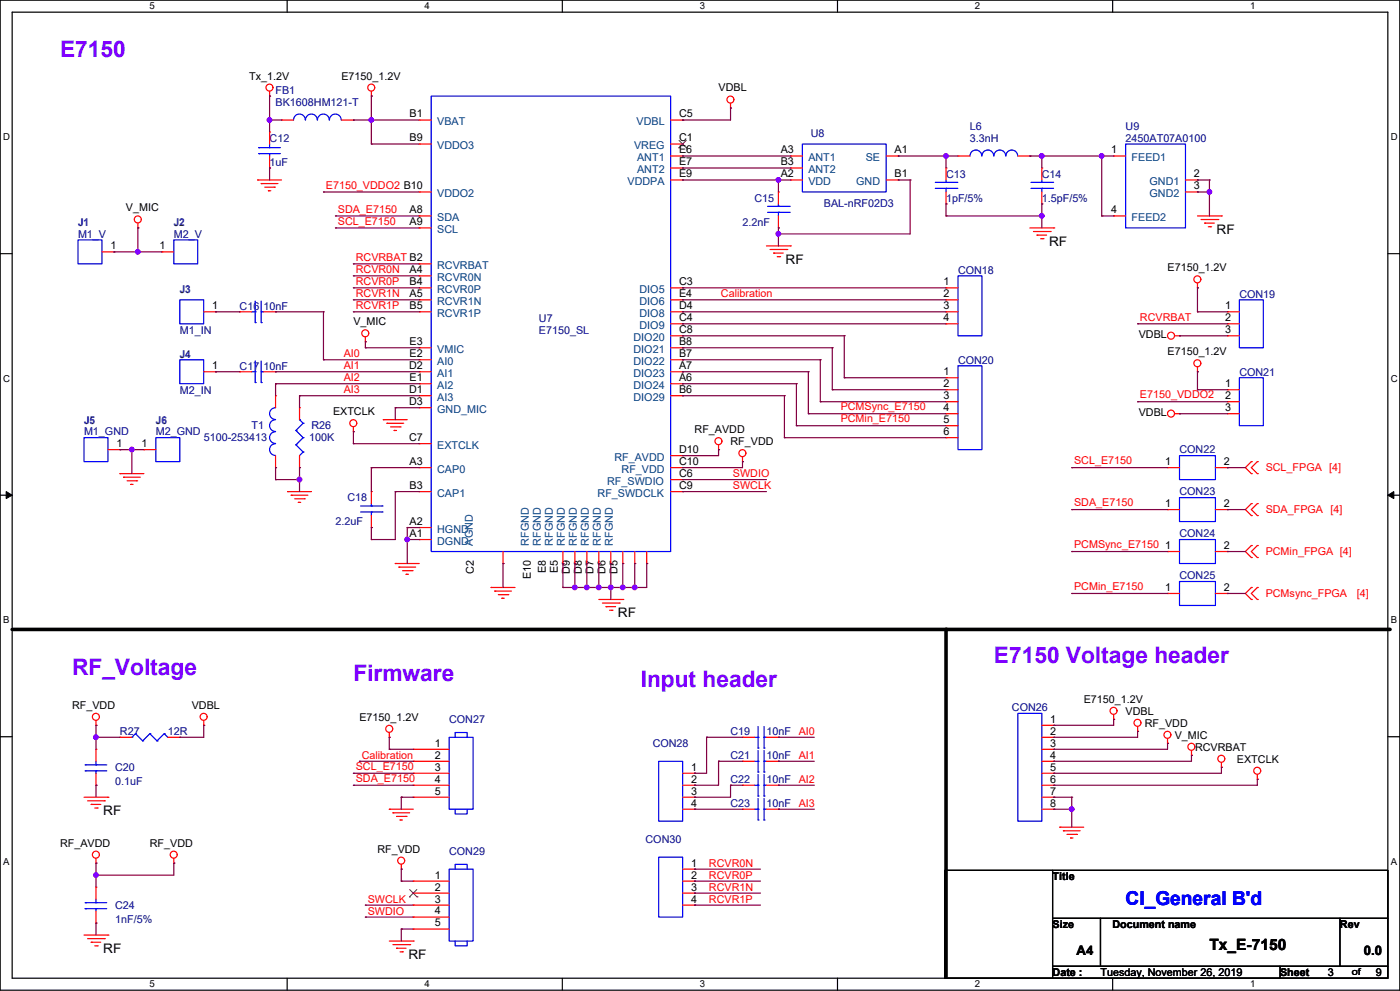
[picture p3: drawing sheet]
<svg xmlns="http://www.w3.org/2000/svg" width="297mm" height="210mm" viewBox="0 0 297 210" stroke-linecap="round" stroke-linejoin="round" font-family="sans-serif">
<g fill="none" stroke="#000" stroke-width=".25">
<path d="M0 0h296.6v209.7h-296.6zM2.6 2.6h291.5v204.6h-291.5zM60.9 0v2.6M119.2 0v2.6M177.5 0v2.6M235.8 0v2.6M0 53.7h2.6M294.1 53.7h2.5M0 104.9h2.6M294.1 104.9h2.5M0 156h2.6M294.1 156h2.5"/>
<path d="M200.2 184.3h93.9v22.9h-93.9zM223.1 184.3v22.9M223.1 194.5h71M233.2 194.5v10.2M284 194.5v10.2M60.9 207.2v2.5M119.2 207.2v2.5M177.5 207.2v2.5M223.1 204.7h71M235.8 207.2v2.5M271.3 204.7v2.5"/>
</g>
<path d="M1.3 104.1l1.3 .8-1.3 .7zM294.1 104.9l1.3-.8v1.5z" fill="#000" stroke="#000" stroke-width=".21"/>
<path d="M2.6 133.3h291.8M200.5 133.3v73.6" fill="none" stroke="#000" stroke-width=".76"/>
<g fill="#000">
<circle cx="200.5" cy="133.3" r=".38"/>
<circle cx="294.4" cy="133.3" r=".38"/>
</g>
<g fill="none" stroke="#f00" stroke-width=".25">
<path d="M57.1 19.3v1.1M78.7 19.3v1.1M54.6 38.1h.1M54.6 38.1h5.1M55.4 38.9h.1M55.4 38.9h3.5M56.1 39.6h2M57.1 20.4h.1M57.1 35.6h.1M57.1 28h.1M57.1 28v2.5M57.1 33v2.6"/>
<path d="M58.1 39.6h.1M59.7 25.4h.1M59.7 25.4h2.5M72.4 25.4h2.5M74.9 25.4h.1M78.7 20.4h.1M88.8 25.4h.1M88.8 30.5h.1M88.8 25.4h2.6M88.8 30.5h2.6M142.1 38.1h2.6M142.1 25.4h2.6"/>
<path d="M142.1 30.5h2.6M142.1 33h2.6M142.1 35.6h2.6M144.7 30.5h.1M144.7 25.4h.1M144.7 33h.1M144.7 35.6h.1M144.7 38.1h.1M154.8 22.9h.1M154.8 21.9v1M167.5 35.6h.1M167.5 33h.1"/>
<path d="M167.5 38.1h.1M167.5 38.1h2.5M167.5 33h2.5M167.5 35.6h2.5M187.8 38.1h2.5M187.8 33h2.5M190.3 33h.1M190.3 38.1h.1M200.5 35.6h.1M200.5 35.6v2.5M203 33h.1M203 33h2.6"/>
<path d="M215.7 33h2.5M218.2 33h.1M220.8 35.6h.1M220.8 35.6v2.5M236 33h.1M236 33h2.5M251.2 38.1h2.6M253.8 38.1h.1M21.6 53.4h2.5M24.1 53.4h.1M29.2 48.3h.1M29.2 47.3v1"/>
<path d="M34.3 53.4h.1M34.3 53.4h2.5M56.9 40.4h.1M56.9 40.4h.5M88.8 58.4h.1M88.8 45.7h.1M88.8 48.3h.1M88.8 55.9h.1M88.8 40.7h.1M88.8 45.7h2.6M88.8 48.3h2.6M88.8 58.4h2.6"/>
<path d="M88.8 55.9h2.6M88.8 40.7h2.6M162.4 52.1h5.1M163.2 52.8h3.5M163.9 53.6h.1M163.9 53.6h2.1M164.7 54.4h.5M165 40.7h.1M165 48.3h.1M165 40.7v2.5M165 45.7v2.6M165.2 54.4h.1"/>
<path d="M166.7 52.8h.1M167.5 52.1h.1M200.5 43.2h.1M200.5 40.7v2.5M218.2 48.3h5.1M219 49h3.6M219.8 49.8h.1M219.8 49.8h2M220.5 50.6h.5M220.8 43.2h.1M220.8 40.7v2.5M221 50.6h.1"/>
<path d="M222.6 49h.1M223.3 48.3h.1M236 45.7h.1M236 45.7h2.5M251.2 40.7h2.6M253.8 40.7h.1M253.8 45.7h5M253.8 60v1M254.5 46.5h3.6M255.3 47.3h.1M255.3 47.3h2M256 48h.6"/>
<path d="M256.6 48h.1M258.1 46.5h.1M258.8 45.7h.1M43.2 66h2.5M43.2 78.7h2.5M45.7 78.7h.1M45.7 66h.1M50.8 66h.1M50.8 78.7h.1M50.8 66h2.5M50.8 78.7h2.5M55.9 66h2.5"/>
<path d="M55.9 78.7h2.5M58.4 66h.1M58.4 78.7h.1M77.4 72.4h.1M77.4 71.4v1M88.8 63.5h.1M88.8 61h.1M88.8 66h.1M88.8 78.7h.1M88.8 76.2h.1M88.8 73.7h.1M88.8 66h2.6"/>
<path d="M88.8 61h2.6M88.8 63.5h2.6M88.8 78.7h2.6M88.8 76.2h2.6M88.8 73.7h2.6M142.1 71.1h2.6M142.1 66h2.6M142.1 68.6h2.6M142.1 61h2.6M142.1 63.5h2.6M142.1 78.7h2.6M142.1 76.2h2.6"/>
<path d="M142.1 73.7h2.6M144.7 78.7h.1M144.7 76.2h.1M144.7 73.7h.1M144.7 61h.1M144.7 68.6h.1M144.7 71.1h.1M144.7 66h.1M144.7 63.5h.1M200.5 61h.1M200.5 63.5h.1M200.5 66h.1"/>
<path d="M200.5 68.6h.1M200.5 66h2.5M200.5 68.6h2.5M200.5 61h2.5M200.5 63.5h2.5M248.9 71.1h1.1M250 71.1h.1M253.8 61h.1M253.8 78.7h.1M253.8 77.7v1M260.1 66h.1M260.1 68.6h.1"/>
<path d="M260.1 71.1h.1M260.1 71.1h2.5M260.1 66h2.5M260.1 68.6h2.5M22.9 95.2h2.5M25.4 95.2h.1M30.5 95.2h.1M30.5 95.2h2.5M58.4 99h.1M58.4 83.8h.1M58.4 83.8v2.6M58.4 96.5v2.5"/>
<path d="M63.5 99h.1M63.5 86.4h.1M63.5 86.4v2.5M63.5 96.5v2.5M74.9 91.4h.1M74.9 90.4v1M81.2 88.9h.1M81.2 88.9h5.1M82 89.7h.1M82 89.7h3.5M82.8 90.4h2M83.5 91.2h.1"/>
<path d="M83.5 91.2h.5M84.8 90.4h.1M88.8 99h.1M88.8 94h.1M88.8 83.8h.1M88.8 86.4h.1M88.8 81.3h.1M88.8 99h2.6M88.8 81.3h2.6M88.8 83.8h2.6M88.8 94h2.6M88.8 86.4h2.6"/>
<path d="M142.1 99h2.6M142.1 81.3h2.6M142.1 83.8h2.6M142.1 96.5h2.6M144.7 81.3h.1M144.7 83.8h.1M144.7 99h.1M144.7 96.5h.1M152.3 95.2h.1M152.3 94.2v1M157.4 97.8h.1M157.4 96.8v1"/>
<path d="M200.5 80h.1M200.5 82.5h.1M200.5 85.1h.1M200.5 87.6h.1M200.5 90.2h.1M200.5 92.7h.1M200.5 87.6h2.5M200.5 80h2.5M200.5 82.5h2.5M200.5 85.1h2.5M200.5 90.2h2.5M200.5 92.7h2.5"/>
<path d="M247.4 99h.1M247.4 99h2.6M248.9 87.6h1.1M250 87.6h.1M257.6 99h2.5M260.1 99h.1M260.1 82.5h.1M260.1 85.1h.1M260.1 87.6h.1M260.1 87.6h2.5M260.1 82.5h2.5M260.1 85.1h2.5"/>
<path d="M265.2 97.8h.1M265.2 97.8l-1.3 1.2 1.3 1.3M266.5 97.8h.1M266.5 97.8l-1.3 1.2 1.3 1.3M25.4 100.3h.1M25.4 100.3h5.1M26.2 101.1h.1M26.2 101.1h3.5M26.9 101.8h2.1M27.7 102.6h.1M27.7 102.6h.5M29 101.8h.1"/>
<path d="M60.9 104.1h.1M60.9 104.1h5.1M61.7 104.9h.1M61.7 104.9h3.5M62.5 105.6h2M63.2 106.4h.1M63.2 106.4h.5M64.5 105.6h.1M78.7 104.1h.1M78.7 111.7h.1M78.7 104.1v2.6M78.7 109.2v2.5"/>
<path d="M83.8 119.4h.1M83.8 119.4h5M88.8 114.3h.1M88.8 111.7h.1M88.8 104.1h.1M88.8 104.1h2.6M88.8 114.3h2.6M88.8 111.7h2.6M106.6 119.4h.1M106.6 116.8v2.6M119.3 119.4h.1M119.3 116.8v2.6"/>
<path d="M121.8 119.4h.1M121.8 116.8v2.6M124.4 119.4h.1M124.4 116.8v2.6M126.9 119.4h.1M126.9 116.8v2.6M129.4 119.4h.1M129.4 116.8v2.6M132 119.4h.1M132 116.8v2.6M134.5 119.4h.1M134.5 116.8v2.6"/>
<path d="M137.1 119.4h.1M137.1 116.8v2.6M142.1 104.1h2.6M142.1 101.6h2.6M144.7 101.6h.1M144.7 104.1h.1M247.4 107.9h.1M247.4 116.8h.1M247.4 107.9h2.6M247.4 116.8h2.6M257.6 107.9h2.5M257.6 116.8h2.5"/>
<path d="M260.1 107.9h.1M260.1 116.8h.1M265.2 100.3h.1M265.2 115.6h.1M265.2 118.1h.1M265.2 106.7h.1M265.2 109.2h.1M265.2 115.6l-1.3 1.2 1.3 1.3M265.2 106.7l-1.3 1.2 1.3 1.3M266.5 100.3h.1M266.5 118.1h.1M266.5 115.6h.1"/>
<path d="M266.5 109.2h.1M266.5 106.7h.1M266.5 115.6l-1.3 1.2 1.3 1.3M266.5 106.7l-1.3 1.2 1.3 1.3M84.5 120.1h.1M84.5 120.1h3.6M85.3 120.9h2M86.1 121.6h.1M86.1 121.6h.5M87.3 120.9h.1M104.1 124.4h.1M104.1 124.4h5"/>
<path d="M104.8 125.2h.1M104.8 125.2h3.6M105.6 126h2M106.4 126.7h.1M106.4 126.7h.5M107.6 126h.1M126.9 127h5.1M127.7 127.7h3.5M128.4 128.5h.1M128.4 128.5h2.1M129.2 129.3h.5M129.7 129.3h.1"/>
<path d="M131.2 127.7h.1M132 127h.1M247.4 125.7h.1M247.4 125.7h2.6M257.6 125.7h2.5M260.1 125.7h.1M265.2 124.4h.1M265.2 127h.1M265.2 124.4l-1.3 1.3 1.3 1.3M266.5 127h.1M266.5 124.4h.1M266.5 124.4l-1.3 1.3 1.3 1.3"/>
<path d="M20.3 153.6h.1M20.3 158.7h.1M20.3 152.6v1M20.3 158.7v2.5M25.4 156.2h.1M25.4 156.2h2.6M35.6 156.2h2.5M38.1 156.2h.1M43.2 153.6h.1M43.2 152.6v1M82.5 156.2h.1M82.5 155.2v1"/>
<path d="M87.6 158.7h.1M87.6 158.7h7.6M157.4 156.2h.1M157.4 156.2h2.5M162.4 156.2h2.6M165 156.2h.1M220.8 156.2h2.5M220.8 158.7h2.5M220.8 153.6h2.5M223.3 153.6h.1M223.3 156.2h.1M223.3 158.7h.1"/>
<path d="M236 152.4h.1M236 151.3v1.1M241.1 154.9h.1M241.1 153.9v1M247.4 157.4h.1M247.4 156.4v1M252.5 160h.1M252.5 159v1M17.8 168.9h5.1M18.6 169.6h3.5M19.3 170.4h.1M19.3 170.4h2.1"/>
<path d="M20.1 171.1h.5M20.3 166.3h.1M20.3 163.8v2.5M20.6 171.1h.1M22.1 169.6h.1M22.9 168.9h.1M82.5 171.4h.1M82.5 171.4h5.1M83.3 172.2h.1M83.3 172.2h3.5M84 172.9h2.1M84.8 173.7h.1"/>
<path d="M84.8 173.7h.5M86.1 172.9h.1M87.6 161.2h.1M87.6 163.8h.1M87.6 166.3h.1M87.6 168.9h.1M87.6 168.9h7.6M87.6 166.3h7.6M87.6 161.2h7.6M87.6 163.8h7.6M144.7 171.4h2.5M144.7 168.9h2.5"/>
<path d="M144.7 166.3h2.5M144.7 163.8h2.5M147.2 163.8h.1M147.2 166.3h.1M147.2 168.9h.1M147.2 171.4h.1M157.4 171.4h.1M157.4 166.3h.1M157.4 161.2h.1M157.4 171.4h2.5M157.4 166.3h2.5M157.4 161.2h2.5"/>
<path d="M162.4 171.4h2.6M162.4 166.3h2.6M162.4 161.2h2.6M165 171.4h.1M165 166.3h.1M165 161.2h.1M220.8 171.4h2.5M220.8 168.9h2.5M220.8 166.3h2.5M220.8 161.2h2.5M220.8 163.8h2.5M223.3 161.2h.1"/>
<path d="M223.3 163.8h.1M223.3 166.3h.1M223.3 168.9h.1M223.3 171.4h.1M224.6 175.2h.1M224.6 175.2h5.1M225.3 176h.1M225.3 176h3.6M226.1 176.7h2M226.9 177.5h.1M226.9 177.5h.5M228.1 176.7h.1"/>
<path d="M258.8 162.5h.1M258.8 161.5v1M266.5 165.1h.1M266.5 164v1.1M17.8 198.1h5.1M18.6 198.8h3.5M19.3 199.6h.1M19.3 199.6h2.1M20.3 182.8h.1M20.3 195.5h.1M20.3 187.9h.1M20.3 181.8v1"/>
<path d="M20.3 187.9v2.5M20.3 193v2.5M22.1 198.8h.1M22.9 198.1h.1M36.8 182.8h.1M36.8 181.8v1M82.5 199.3h5.1M85 184.1h.1M85 183.1v1M87.6 199.3h.1M87.6 186.6h.1M87.6 189.2h.1"/>
<path d="M87.6 191.7h.1M87.6 194.2h.1M87.6 196.8h.1M87.6 186.6h7.6M87.6 189.2h7.6M87.6 191.7h7.6M87.6 194.2h7.6M87.6 196.8h7.6M144.7 184.1h2.5M144.7 186.6h2.5M144.7 189.2h2.5M144.7 191.7h2.5"/>
<path d="M147.2 184.1h.1M147.2 186.6h.1M147.2 189.2h.1M147.2 191.7h.1M20.1 200.3h.5M20.6 200.3h.1M83.3 200.1h3.5M84 200.8h.1M84 200.8h2.1M84.8 201.6h.5M85.3 201.6h.1M86.8 200.1h.1"/>
<circle cx="57.1" cy="18.6" r=".74"/>
<circle cx="78.7" cy="18.6" r=".74"/>
<circle cx="154.8" cy="21.1" r=".74"/>
<circle cx="29.2" cy="46.5" r=".74"/>
<circle cx="253.7" cy="59.2" r=".74"/>
<circle cx="77.4" cy="70.6" r=".74"/>
<circle cx="248.2" cy="71.1" r=".74"/>
<circle cx="253.7" cy="76.9" r=".74"/>
<circle cx="74.9" cy="89.6" r=".74"/>
<circle cx="152.3" cy="93.4" r=".74"/>
<circle cx="157.3" cy="96" r=".74"/>
<circle cx="248.2" cy="87.6" r=".74"/>
<circle cx="20.3" cy="151.8" r=".74"/>
<circle cx="43.2" cy="151.8" r=".74"/>
<circle cx="82.5" cy="154.4" r=".74"/>
<circle cx="236" cy="150.6" r=".74"/>
<circle cx="241.1" cy="153.1" r=".74"/>
<circle cx="247.4" cy="155.6" r=".74"/>
<circle cx="252.5" cy="158.2" r=".74"/>
<circle cx="258.8" cy="160.7" r=".74"/>
<circle cx="266.4" cy="163.3" r=".74"/>
<circle cx="20.3" cy="181" r=".74"/>
<circle cx="36.8" cy="181" r=".74"/>
<circle cx="85" cy="182.3" r=".74"/>
</g>
<g fill="none" stroke="#00f" stroke-width=".25">
<path d="M54.8 31.3h.1M54.8 32.5h.1M54.8 31.3h4.6M54.8 32.5h4.6M57.1 32.5h.1M57.1 31.3h.1M57.1 30.5v.8M57.1 32.5v.5M64.7 25.4a1.25 1.25 0 0 0-1.2-1.2 1.25 1.25 0 0 0-1.3 1.2M67.2 25.4a1.25 1.25 0 0 0-1.2-1.2 1.25 1.25 0 0 0-1.3 1.2M69.8 25.4a1.25 1.25 0 0 0-1.3-1.2 1.25 1.25 0 0 0-1.2 1.2M72.3 25.4a1.25 1.25 0 0 0-1.2-1.2 1.25 1.25 0 0 0-1.3 1.2"/>
<path d="M91.4 20.4h50.7v96.4h-50.7zM170 30.5h17.8v10.2h-17.8zM198.2 39.9h4.6M198.2 38.6h4.6M200.5 38.6h.1M200.5 39.9h.1M200.5 38.1v.5M200.5 39.9v.8M202.8 39.9h.1M202.8 38.6h.1M208.1 33a1.25 1.25 0 0 0-1.3-1.2 1.25 1.25 0 0 0-1.2 1.2M210.6 33a1.25 1.25 0 0 0-1.3-1.2 1.25 1.25 0 0 0-1.2 1.2"/>
<path d="M213.1 33a1.25 1.25 0 0 0-1.2-1.2 1.25 1.25 0 0 0-1.3 1.2M215.7 33a1.25 1.25 0 0 0-1.3-1.2 1.25 1.25 0 0 0-1.2 1.2M218.5 39.9h4.6M218.5 38.6h4.6M220.8 38.6h.1M220.8 39.9h.1M220.8 38.1v.5M220.8 39.9v.8M223.1 39.9h.1M223.1 38.6h.1M238.5 30.5h12.7v17.8h-12.7zM16.5 50.8h5.1v5.1h-5.1z"/>
<path d="M36.8 50.8h5.1v5.1h-5.1zM162.7 45h4.5M162.7 43.7h4.5M165 43.7h.1M165 45h.1M165 43.2v.5M165 45v.7M167.2 45h.1M167.2 43.7h.1M203 58.4h5.1v12.7h-5.1zM38.1 76.2h5.1v5.1h-5.1zM38.1 63.5h5.1v5.1h-5.1z"/>
<path d="M53.3 66h.8M53.3 78.7h.8M54.1 68.3h.1M54.1 66h.1M54.1 78.7h.1M54.1 63.8v4.5M54.1 76.5v4.5M55.4 66h.1M55.4 68.3h.1M55.4 78.7h.1M55.4 66h.5M55.4 63.8v4.5"/>
<path d="M55.4 76.5v4.5M55.4 78.7h.5M203 77.5h5.1v17.7h-5.1zM262.6 63.5h5.1v10.2h-5.1zM17.8 92.7h5.1v5.1h-5.1zM33 92.7h5.1v5.1h-5.1zM54.1 81h.1M55.4 81h.1M58.4 94a1.25 1.25 0 0 0-1.3 1.2 1.25 1.25 0 0 0 1.3 1.3M58.4 91.4a1.25 1.25 0 0 0-1.3 1.3 1.25 1.25 0 0 0 1.3 1.2M58.4 88.9a1.25 1.25 0 0 0-1.3 1.2 1.25 1.25 0 0 0 1.3 1.3M58.4 86.4a1.25 1.25 0 0 0-1.3 1.2 1.25 1.25 0 0 0 1.3 1.3"/>
<path d="M62.7 94.2h.1M62.7 91.2h.1M62.7 94.2l1.5 1.5M62.7 91.2l1.5 1.5M63.5 88.9h.1M63.5 88.9l.7 .8M64.2 95.7h.1M64.2 92.7h.1M64.2 89.7h.1M64.2 95.7l-.7 .8M64.2 92.7l-1.5 1.5M64.2 89.7l-1.5 1.5"/>
<path d="M250 96.5h7.6v5.1h-7.6zM262.6 80h5.1v10.2h-5.1zM76.4 108.4h4.6M76.4 107.2h4.6M78.7 107.2h.1M78.7 108.4h.1M78.7 106.7v.5M78.7 108.4v.8M81 108.4h.1M81 107.2h.1M250 105.4h7.6v5.1h-7.6zM250 114.3h7.6v5.1h-7.6z"/>
<path d="M250 123.2h7.6v5h-7.6zM28 156.2h.1M28.7 155.4h.1M28.7 155.4l1.5 1.5M28.7 155.4l-.7 .8M30.2 156.9h.1M31.8 155.4h.1M31.8 155.4l1.5 1.5M31.8 155.4l-1.6 1.5M33.3 156.9h.1M34.8 155.4h.1M34.8 155.4l.8 .8"/>
<path d="M34.8 155.4l-1.5 1.5M95.2 156.2h5.1v15.2h-5.1zM96.5 156.2v-1h2.5v1M159.9 156.2h.7M160.6 158.5h.1M160.6 156.2h.1M160.6 153.9v4.6M160.6 159v4.5M161.9 156.2h.1M161.9 158.5h.1M161.9 153.9v4.6M161.9 159v4.5"/>
<path d="M161.9 156.2h.5M215.7 151.1h5.1v22.8h-5.1zM18.1 162h.1M18.1 163.3h.1M18.1 162h4.5M18.1 163.3h4.5M20.3 163.3h.1M20.3 162h.1M20.3 161.2v.8M20.3 163.3v.5M96.5 171.4v1h2.5v-1M139.6 161.2h5.1v12.7h-5.1z"/>
<path d="M159.9 171.4h.7M159.9 166.3h.7M159.9 161.2h.7M160.6 173.7h.1M160.6 171.4h.1M160.6 168.6h.1M160.6 166.3h.1M160.6 163.5h.1M160.6 161.2h.1M160.6 164v4.6M160.6 169.1v4.6M161.9 171.4h.1"/>
<path d="M161.9 173.7h.1M161.9 166.3h.1M161.9 168.6h.1M161.9 161.2h.1M161.9 163.5h.1M161.9 171.4h.5M161.9 164v4.6M161.9 169.1v4.6M161.9 166.3h.5M161.9 161.2h.5M18.1 191.2h.1M18.1 192.5h.1"/>
<path d="M18.1 191.2h4.5M18.1 192.5h4.5M20.3 192.5h.1M20.3 191.2h.1M20.3 190.4v.8M20.3 192.5v.5M95.2 184.1h5.1v15.2h-5.1zM96.5 184.1v-1h2.5v1M96.5 199.3v1h2.5v-1M139.6 181.6h5.1v12.6h-5.1z"/>
</g>
<path d="M143.9 31.3h.1M143.9 29.7l1.6 1.6M145.4 29.7l-1.5 1.6M145.5 31.3h.1M86.8 190h.1M86.8 188.4l1.6 1.6M88.3 188.4l-1.5 1.6M88.4 190h.1" fill="none" stroke="#804000" stroke-width=".21"/>
<g fill="none" stroke="#800040" stroke-width=".25">
<path d="M57.1 20.4h.1M57.1 35.6h.1M57.1 25.4h.1M57.1 20.4v7.6M57.1 35.6v2.5M57.1 25.4h2.6M74.9 25.4h.1M74.9 25.4h13.9M78.7 30.5h.1M78.7 25.4h.1M78.7 20.4h.1M78.7 20.4v10.1"/>
<path d="M78.7 30.5h10.1M144.7 25.4h.1M144.7 33h.1M144.7 35.6h.1M144.7 38.1h.1M144.7 33h22.8M144.7 35.6h22.8M144.7 38.1h22.8M154.8 22.9h.1M154.8 22.9v2.5h-10.1M165 38.1h.1M165 38.1v2.6"/>
<path d="M190.3 33h.1M190.3 38.1h.1M190.3 33h12.7M190.3 38.1h2.6M192.9 38.1h.1M192.9 38.1v11.4h-27.9M200.5 33h.1M200.5 33v2.6M218.2 33h.1M218.2 33h17.8M220.8 33h.1M220.8 33v2.6"/>
<path d="M233.5 33h.1M233.5 33v12.7M253.8 38.1h.1M253.8 38.1h2.5M256.3 38.1h.1M256.3 38.1v7.6M24.1 53.4h.1M24.1 53.4h10.2M29.2 48.3h.1M29.2 53.4h.1M29.2 48.3v5.1M68.5 40.7h.1"/>
<path d="M68.5 40.7h20.3M71.1 45.7h.1M71.1 48.3h.1M71.1 45.7h17.7M71.1 48.3h17.7M74.9 55.9h.1M74.9 58.4h.1M74.9 55.9h13.9M74.9 58.4h13.9M165 48.3h.1M165 49.5h.1M165 48.3v3.8"/>
<path d="M200.5 43.2h.1M200.5 45.7h.1M200.5 43.2v2.5M200.5 45.7h20.3M220.8 43.2h.1M220.8 45.7h.1M220.8 43.2v5.1M233.5 45.7h.1M233.5 45.7h2.5M253.8 40.7h.1M253.8 40.7h2.5M256.3 40.7h.1"/>
<path d="M45.7 78.7h.1M45.7 66h.1M45.7 78.7h5.1M45.7 66h5.1M58.4 66h.1M58.4 78.7h.1M58.4 78.7h30.4M58.4 66h10.1M68.5 66h.1M68.5 76.2h.1M68.5 66v10.2M68.5 76.2h20.3"/>
<path d="M74.9 63.5h.1M74.9 61h.1M74.9 66h.1M74.9 66h13.9M74.9 63.5h13.9M74.9 61h13.9M77.4 72.4h.1M77.4 73.7h.1M77.4 72.4v1.3M77.4 73.7h11.4M144.7 71.1h.1M144.7 78.7h.1"/>
<path d="M144.7 63.5h.1M144.7 61h.1M144.7 66h.1M144.7 68.6h.1M144.7 73.7h.1M144.7 76.2h.1M144.7 78.7h26.6M144.7 66h55.8M144.7 71.1h34.2M144.7 76.2h29.1M144.7 73.7h31.7M144.7 63.5h55.8"/>
<path d="M144.7 61h55.8M144.7 68.6h55.8M171.3 78.7h.1M171.3 78.7v8.9M173.8 76.2h.1M173.8 76.2v8.9M176.4 73.7h.1M176.4 73.7v8.8M178.9 71.1h.1M178.9 71.1v8.9M241.1 68.6h.1M241.1 68.6h19"/>
<path d="M250 71.1h.1M250 71.1h10.1M253.8 61h.1M253.8 66h.1M253.8 78.7h.1M253.8 66h6.3M253.8 61v5M253.8 78.7v3.8M25.4 95.2h.1M25.4 95.2h5.1M28 95.2h.1M28 95.2v5.1"/>
<path d="M58.4 81.3h.1M58.4 99h.1M58.4 81.3v2.5M58.4 99v2.6M58.4 81.3h30.4M63.5 83.8h.1M63.5 99h.1M63.5 83.8v2.6M63.5 99v5.1M63.5 83.8h25.3M74.9 94h.1M74.9 91.4h.1"/>
<path d="M74.9 94h13.9M74.9 91.4v2.6M78.7 99h.1M78.7 99h10.1M78.7 99v5.1M83.8 86.4h.1M83.8 86.4v2.5M83.8 86.4h5M144.7 81.3h.1M144.7 96.5h.1M144.7 99h.1M144.7 83.8h.1"/>
<path d="M144.7 81.3h24.1M144.7 83.8h21.5M152.3 95.2h.1M152.3 95.2v1.3h-7.6M157.4 97.8h.1M157.4 97.8v1.2h-12.7M166.2 83.8h.1M166.2 92.7h.1M166.2 83.8v8.9M166.2 92.7h34.3M168.8 81.3h.1M168.8 90.2h.1"/>
<path d="M168.8 81.3v8.9M168.8 90.2h31.7M171.3 87.6h.1M171.3 87.6h29.2M173.8 85.1h.1M173.8 85.1h26.7M176.4 82.5h.1M176.4 82.5h24.1M178.9 80h.1M178.9 80h21.6M227.1 99h.1M227.1 99h20.3"/>
<path d="M241.1 85.1h.1M241.1 85.1h19M250 87.6h.1M250 87.6h10.1M253.8 82.5h.1M253.8 82.5h6.3M260.1 99h.1M260.1 99h3.8M58.4 101.6h.1M58.4 101.6h5.1M63.5 101.6h.1M78.7 111.7h.1"/>
<path d="M78.7 114.3h.1M78.7 111.7v2.6M83.8 104.1h.1M83.8 104.1h5M83.8 104.1v10.2h-5.1M86.3 111.7h.1M86.3 114.3h.1M86.3 114.3h2.5M86.3 111.7h2.5M86.3 111.7v7.7M106.6 119.4h.1M106.6 119.4v5"/>
<path d="M119.3 119.4h.1M119.3 119.4v5M121.8 119.4h.1M121.8 119.4v5M124.4 119.4h.1M124.4 119.4v5M126.9 119.4h.1M126.9 119.4v5M129.4 119.4h.1M129.4 119.4v7.6M132 119.4h.1M132 119.4v5"/>
<path d="M134.5 119.4h.1M134.5 119.4v5M137.1 119.4h.1M137.1 119.4v5h-17.8M144.7 101.6h.1M144.7 104.1h.1M144.7 104.1h17.7M144.7 101.6h17.7M227.1 107.9h.1M227.1 116.8h.1M227.1 107.9h20.3M227.1 116.8h20.3"/>
<path d="M260.1 107.9h.1M260.1 116.8h.1M260.1 107.9h3.8M260.1 116.8h3.8M119.3 124.4h.1M121.8 124.4h.1M124.4 124.4h.1M126.9 124.4h.1M129.4 124.4h.1M132 124.4h.1M134.5 124.4h.1M227.1 125.7h.1"/>
<path d="M227.1 125.7h20.3M260.1 125.7h.1M260.1 125.7h3.8M20.3 153.6h.1M20.3 156.2h.1M20.3 153.6v5.1M20.3 156.2h5.1M38.1 156.2h.1M43.2 153.6h.1M43.2 153.6v2.6h-5.1M82.5 156.2h.1M82.5 158.7h.1"/>
<path d="M82.5 156.2v2.5M82.5 158.7h5.1M149.7 156.2h.1M149.7 156.2v7.6h-2.5M149.7 156.2h7.7M165 156.2h.1M165 156.2h7.6M223.3 153.6h.1M223.3 156.2h.1M223.3 158.7h.1M236 152.4h.1M236 152.4v1.2h-12.7"/>
<path d="M241.1 154.9h.1M241.1 154.9v1.3h-17.8M247.4 157.4h.1M247.4 157.4v1.3h-24.1M252.5 160h.1M252.5 160v1.2h-29.2M20.3 166.3h.1M20.3 166.3v2.6M74.9 163.8h.1M74.9 166.3h.1M74.9 163.8h12.7M74.9 166.3h12.7"/>
<path d="M76.2 161.2h.1M76.2 161.2h11.4M85 168.9h.1M85 168.9v2.5M85 168.9h2.6M147.2 163.8h.1M147.2 166.3h.1M147.2 168.9h.1M147.2 171.4h.1M147.2 171.4h10.2M152.3 161.2h.1M152.3 161.2v5.1h-5.1"/>
<path d="M152.3 161.2h5.1M154.8 166.3h.1M154.8 166.3v2.6h-7.6M154.8 166.3h2.6M165 161.2h.1M165 166.3h.1M165 171.4h.1M165 166.3h7.6M165 161.2h7.6M165 171.4h7.6M223.3 171.4h.1M223.3 166.3h.1"/>
<path d="M223.3 168.9h.1M223.3 161.2h.1M223.3 163.8h.1M223.3 168.9h3.8M223.3 171.4h3.8M227.1 171.4h.1M227.1 168.9h.1M227.1 168.9v6.3M258.8 162.5h.1M258.8 162.5v1.3h-35.5M266.5 165.1h.1M266.5 165.1v1.2h-43.2"/>
<path d="M20.3 182.8h.1M20.3 185.4h.1M20.3 195.5h.1M20.3 182.8v5.1M20.3 195.5v2.6M36.8 182.8h.1M36.8 182.8v2.6h-16.5M77.4 191.7h.1M77.4 194.2h.1M77.4 191.7h10.2M77.4 194.2h10.2M85 184.1h.1"/>
<path d="M85 186.6h.1M85 196.8h.1M85 184.1v2.5M85 196.8v2.5M85 186.6h2.6M85 196.8h2.6M147.2 184.1h.1M147.2 186.6h.1M147.2 189.2h.1M147.2 191.7h.1M147.2 186.6h14M147.2 191.7h14"/>
<path d="M147.2 184.1h14M147.2 189.2h14"/>
</g>
<g fill="#f0f" stroke="#f0f" stroke-width=".25">
<circle cx="121.8" cy="124.4" r=".49"/>
<circle cx="124.3" cy="124.4" r=".49"/>
<circle cx="126.9" cy="124.4" r=".49"/>
<circle cx="132" cy="124.4" r=".49"/>
<circle cx="134.5" cy="124.4" r=".49"/>
<circle cx="129.4" cy="124.4" r=".49"/>
<circle cx="86.3" cy="114.3" r=".49"/>
<circle cx="29.2" cy="53.3" r=".49"/>
<circle cx="27.9" cy="95.2" r=".49"/>
<circle cx="63.5" cy="101.6" r=".49"/>
<circle cx="200.5" cy="33" r=".49"/>
<circle cx="233.4" cy="33" r=".49"/>
<circle cx="220.8" cy="33" r=".49"/>
<circle cx="164.9" cy="38.1" r=".49"/>
<circle cx="256.3" cy="40.6" r=".49"/>
<circle cx="220.8" cy="45.7" r=".49"/>
<circle cx="164.9" cy="49.5" r=".49"/>
<circle cx="20.3" cy="156.1" r=".49"/>
<circle cx="20.3" cy="185.3" r=".49"/>
<circle cx="227.1" cy="171.4" r=".49"/>
<circle cx="57.1" cy="25.4" r=".49"/>
<circle cx="78.7" cy="25.4" r=".49"/>
</g>
<g font-size="4.8" fill="#8000ff">
<text x="12.7" y="12.1">E7150</text>
<text x="15.3" y="142.9">RF_Voltage</text>
<text x="210.6" y="140.3">E7150 Voltage header</text>
<text x="74.9" y="144.2">Firmware</text>
<text x="135.8" y="145.4">Input header</text>
</g>
<text font-size="4.1" fill="#00f" x="238.5" y="191.7">CI_General B'd</text>
<text font-size="3.3" x="256.3" y="201.1">Tx_E-7150</text>
<g font-size="2.8">
<text x="222.3" y="52.1">RF</text>
<text x="257.8" y="49.5">RF</text>
<text x="166.5" y="55.9">RF</text>
<text x="131" y="130.8">RF</text>
<text x="21.9" y="172.7">RF</text>
<text x="21.9" y="201.9">RF</text>
<text x="86.6" y="203.1">RF</text>
<text x="228.1" y="202.2">A4</text>
<text x="289" y="202.2">0.0</text>
</g>
<g font-size="2.3">
<text x="52.8" y="16.8">Tx_1.2V</text>
<text x="72.4" y="16.8">E7150_1.2V</text>
<text x="152.3" y="19.4">VDBL</text>
<text x="86.8" y="24.9">B1</text>
<text x="86.8" y="30">B9</text>
<text x="143.9" y="30">C1</text>
<text x="143.9" y="24.9">C5</text>
<text x="143.9" y="32.5">E6</text>
<text x="143.9" y="35">E7</text>
<text x="165.5" y="35">B3</text>
<text x="165.5" y="32.5">A3</text>
<text x="189.6" y="32.5">A1</text>
<text x="235.5" y="32.5">1</text>
<text x="143.9" y="37.6">E9</text>
<text x="165.5" y="37.6">A2</text>
<text x="189.6" y="37.6">B1</text>
<text x="253" y="37.6">2</text>
<text x="253" y="40.1">3</text>
<text x="26.7" y="44.8">V_MIC</text>
<text x="86.8" y="45.2">A8</text>
<text x="86.8" y="47.7">A9</text>
<text x="235.5" y="45.2">4</text>
<text x="23.4" y="52.8">1</text>
<text x="33.8" y="52.8">1</text>
<text x="86.8" y="57.9">A4</text>
<text x="247.4" y="57.5">E7150_1.2V</text>
<text x="45" y="65.5">1</text>
<text x="86.8" y="63">A5</text>
<text x="86.8" y="60.4">B4</text>
<text x="86.8" y="65.5">B5</text>
<text x="143.9" y="60.4">C3</text>
<text x="143.9" y="65.5">D4</text>
<text x="143.9" y="63">E4</text>
<text x="200" y="60.4">1</text>
<text x="200" y="63">2</text>
<text x="200" y="65.5">3</text>
<text x="259.6" y="65.5">1</text>
<text x="74.9" y="68.9">V_MIC</text>
<text x="143.9" y="68">C4</text>
<text x="143.9" y="70.6">C8</text>
<text x="200" y="68">4</text>
<text x="241.3" y="71.7">VDBL</text>
<text x="259.6" y="68">2</text>
<text x="259.6" y="70.6">3</text>
<text x="86.8" y="75.7">E2</text>
<text x="86.8" y="73.1">E3</text>
<text x="143.9" y="75.7">B7</text>
<text x="143.9" y="73.1">B8</text>
<text x="247.4" y="75.2">E7150_1.2V</text>
<text x="45" y="78.2">1</text>
<text x="86.7" y="83.3">D1</text>
<text x="86.7" y="78.2">D2</text>
<text x="86.8" y="80.7">E1</text>
<text x="143.9" y="80.7">A6</text>
<text x="143.9" y="78.2">A7</text>
<text x="143.9" y="83.3">B6</text>
<text x="200" y="79.5">1</text>
<text x="200" y="82">2</text>
<text x="259.6" y="82">1</text>
<text x="70.6" y="87.9">EXTCLK</text>
<text x="86.7" y="85.8">D3</text>
<text x="200" y="84.5">3</text>
<text x="200" y="87.1">4</text>
<text x="200" y="89.6">5</text>
<text x="241.3" y="88.2">VDBL</text>
<text x="259.6" y="84.5">2</text>
<text x="259.6" y="87.1">3</text>
<text x="24.7" y="94.7">1</text>
<text x="30" y="94.7">1</text>
<text x="86.7" y="93.4">C7</text>
<text x="143.9" y="96">D10</text>
<text x="147.2" y="91.7">RF_AVDD</text>
<text x="154.8" y="94.3">RF_VDD</text>
<text x="200" y="92.2">6</text>
<text x="86.8" y="98.5">A3</text>
<text x="143.9" y="101">C6</text>
<text x="143.9" y="98.5">C10</text>
<text x="246.9" y="98.5">1</text>
<text x="259.3" y="98.5">2</text>
<text x="86.8" y="103.6">B3</text>
<text x="143.9" y="103.6">C9</text>
<text x="246.9" y="107.4">1</text>
<text x="259.3" y="107.4">2</text>
<text x="86.8" y="113.7">A1</text>
<text x="86.8" y="111.2">A2</text>
<text x="246.9" y="116.3">1</text>
<text x="259.3" y="116.3">2</text>
<text x="100.4" y="121.5" transform="rotate(-90 100.4 121.5)">C2</text>
<text x="112.5" y="122.7" transform="rotate(-90 112.5 122.7)">E10</text>
<text x="115.7" y="121.4" transform="rotate(-90 115.7 121.4)">E8</text>
<text x="118.2" y="121.4" transform="rotate(-90 118.2 121.4)">E5</text>
<text x="120.7" y="121.5" transform="rotate(-90 120.7 121.5)">D9</text>
<text x="123.3" y="121.5" transform="rotate(-90 123.3 121.5)">D8</text>
<text x="125.8" y="121.5" transform="rotate(-90 125.8 121.5)">D7</text>
<text x="128.3" y="121.5" transform="rotate(-90 128.3 121.5)">D6</text>
<text x="130.9" y="121.5" transform="rotate(-90 130.9 121.5)">D5</text>
<text x="246.9" y="125.2">1</text>
<text x="259.3" y="125.2">2</text>
<text x="229.7" y="148.8">E7150_1.2V</text>
<text x="15.3" y="150.1">RF_VDD</text>
<text x="40.6" y="150.1">VDBL</text>
<text x="76.2" y="152.7">E7150_1.2V</text>
<text x="222.6" y="153.1">1</text>
<text x="222.6" y="155.6">2</text>
<text x="238.5" y="151.4">VDBL</text>
<text x="242.6" y="153.9">RF_VDD</text>
<text x="92.1" y="158.2">1</text>
<text x="92.1" y="160.7">2</text>
<text x="222.6" y="158.2">3</text>
<text x="222.6" y="160.7">4</text>
<text x="248.9" y="156.5">V_MIC</text>
<text x="253.3" y="159">RCVRBAT</text>
<text x="262.1" y="161.5">EXTCLK</text>
<text x="92.1" y="163.2">3</text>
<text x="92.1" y="165.8">4</text>
<text x="146.4" y="163.2">1</text>
<text x="146.4" y="165.8">2</text>
<text x="222.6" y="163.2">5</text>
<text x="222.6" y="165.8">6</text>
<text x="92.1" y="168.3">5</text>
<text x="146.4" y="168.3">3</text>
<text x="146.4" y="170.8">4</text>
<text x="222.6" y="168.3">7</text>
<text x="222.6" y="170.8">8</text>
<text x="12.7" y="179.3">RF_AVDD</text>
<text x="31.8" y="179.3">RF_VDD</text>
<text x="80" y="180.6">RF_VDD</text>
<text x="146.4" y="183.5">1</text>
<text x="92.1" y="186.1">1</text>
<text x="92.1" y="188.6">2</text>
<text x="92.1" y="191.2">3</text>
<text x="146.4" y="186.1">2</text>
<text x="146.4" y="188.6">3</text>
<text x="146.4" y="191.2">4</text>
<text x="223.1" y="186.5">Title</text>
<text x="92.1" y="193.7">4</text>
<text x="92.1" y="196.2">5</text>
<text x="223.1" y="196.6">Size</text>
<text x="235.8" y="196.6">Document name</text>
<text x="284" y="196.6">Rev</text>
<text x="223.1" y="206.8">Date :</text>
<text x="233.2" y="206.7">Tuesday, November 26, 2019</text>
<text x="271.3" y="206.8">Sheet</text>
<text x="281.4" y="206.7">3</text>
<text x="291.6" y="206.7">9</text>
</g>
<g font-size="2.3" fill="#000080">
<text x="58.4" y="19.9">FB1</text>
<text x="58.4" y="22.4">BK1608HM121-T</text>
<text x="171.8" y="29">U8</text>
<text x="205.6" y="27.5">L6</text>
<text x="238.5" y="27.5">U9</text>
<text x="57.1" y="30">C12</text>
<text x="57.1" y="35.1">1uF</text>
<text x="205.6" y="30">3.3nH</text>
<text x="238.5" y="30">2450AT07A0100</text>
<text x="200.5" y="37.7">C13</text>
<text x="220.8" y="37.7">C14</text>
<text x="16.5" y="47.9">J1</text>
<text x="36.8" y="47.9">J2</text>
<text x="157.4" y="47.8">2.2nF</text>
<text x="159.9" y="42.7">C15</text>
<text x="174.6" y="43.7">BAL-nRF02D3</text>
<text x="200.5" y="42.7">1pF/5%</text>
<text x="220.8" y="42.7">1.5pF/5%</text>
<text x="16.5" y="50.3">M1_V</text>
<text x="36.8" y="50.3">M2_V</text>
<text x="203" y="58">CON18</text>
<text x="38.1" y="62.1">J3</text>
<text x="50.8" y="65.6">C16</text>
<text x="55.9" y="65.6">10nF</text>
<text x="262.6" y="63">CON19</text>
<text x="38.1" y="70.7">M1_IN</text>
<text x="114.2" y="68.1">U7</text>
<text x="114.2" y="70.7">E7150_SL</text>
<text x="38.1" y="75.8">J4</text>
<text x="203" y="77">CON20</text>
<text x="38.1" y="83.4">M2_IN</text>
<text x="50.8" y="78.3">C17</text>
<text x="55.9" y="78.3">10nF</text>
<text x="262.6" y="79.5">CON21</text>
<text x="17.8" y="89.7">J5</text>
<text x="33" y="89.7">J6</text>
<text x="17.8" y="92.2">M1_GND</text>
<text x="33" y="92.2">M2_GND</text>
<text x="43.2" y="93.5">5100-253413</text>
<text x="53.3" y="91">T1</text>
<text x="65.5" y="93.5">100K</text>
<text x="66" y="91">R26</text>
<text x="250" y="96">CON22</text>
<text x="73.6" y="106.2">C18</text>
<text x="250" y="104.9">CON23</text>
<text x="71.1" y="111.3">2.2uF</text>
<text x="250" y="113.8">CON24</text>
<text x="250" y="122.7">CON25</text>
<text x="25.4" y="155.7">R27</text>
<text x="35.6" y="155.7">12R</text>
<text x="95.2" y="153.2">CON27</text>
<text x="154.8" y="155.7">C19</text>
<text x="162.4" y="155.7">10nF</text>
<text x="214.4" y="150.6">CON26</text>
<text x="138.3" y="158.2">CON28</text>
<text x="154.8" y="160.8">C21</text>
<text x="162.4" y="160.8">10nF</text>
<text x="24.4" y="163.3">C20</text>
<text x="24.4" y="166.4">0.1uF</text>
<text x="154.8" y="165.9">C22</text>
<text x="162.4" y="165.9">10nF</text>
<text x="154.8" y="170.9">C23</text>
<text x="162.4" y="170.9">10nF</text>
<text x="136.8" y="178.5">CON30</text>
<text x="95.2" y="181.1">CON29</text>
<text x="24.4" y="192.5">C24</text>
<text x="24.4" y="195.6">1nF/5%</text>
</g>
<g font-size="2.3" fill="#004080">
<text x="92.7" y="26.5">VBAT</text>
<text x="134.9" y="26.5">VDBL</text>
<text x="92.7" y="31.6">VDDO3</text>
<text x="134.4" y="31.6">VREG</text>
<text x="135" y="34.1">ANT1</text>
<text x="171.3" y="34.1">ANT1</text>
<text x="183.5" y="34.1">SE</text>
<text x="239.8" y="34.1">FEED1</text>
<text x="92.7" y="41.7">VDDO2</text>
<text x="133" y="39.2">VDDPA</text>
<text x="135" y="36.6">ANT2</text>
<text x="171.3" y="36.6">ANT2</text>
<text x="171.3" y="39.2">VDD</text>
<text x="181.5" y="39.2">GND</text>
<text x="243.6" y="39.2">GND1</text>
<text x="243.6" y="41.7">GND2</text>
<text x="92.7" y="46.8">SDA</text>
<text x="239.8" y="46.8">FEED2</text>
<text x="92.7" y="49.3">SCL</text>
<text x="92.7" y="59.5">RCVR0N</text>
<text x="92.7" y="56.9">RCVRBAT</text>
<text x="92.7" y="64.6">RCVR1N</text>
<text x="92.7" y="62">RCVR0P</text>
<text x="135.5" y="62">DIO5</text>
<text x="135.5" y="64.6">DIO6</text>
<text x="92.7" y="67.1">RCVR1P</text>
<text x="135.5" y="69.6">DIO9</text>
<text x="135.5" y="67.1">DIO8</text>
<text x="92.7" y="77.3">AI0</text>
<text x="92.7" y="74.7">VMIC</text>
<text x="134.3" y="77.3">DIO22</text>
<text x="134.3" y="74.7">DIO21</text>
<text x="134.3" y="72.2">DIO20</text>
<text x="92.7" y="79.8">AI1</text>
<text x="92.7" y="82.3">AI2</text>
<text x="134.3" y="82.3">DIO24</text>
<text x="134.3" y="79.8">DIO23</text>
<text x="92.7" y="84.9">AI3</text>
<text x="92.7" y="87.4">GND_MIC</text>
<text x="134.3" y="84.9">DIO29</text>
<text x="92.7" y="95">EXTCLK</text>
<text x="92.7" y="100.1">CAP0</text>
<text x="130.2" y="97.6">RF_AVDD</text>
<text x="131.7" y="100.1">RF_VDD</text>
<text x="92.7" y="105.2">CAP1</text>
<text x="126.6" y="105.2">RF_SWDCLK</text>
<text x="128.7" y="102.6">RF_SWDIO</text>
<text x="92.7" y="112.8">HGND</text>
<text x="92.7" y="115.3">DGND</text>
<text x="100.2" y="115.5" transform="rotate(-90 100.2 115.5)">AGND</text>
<text x="112.1" y="115.5" transform="rotate(-90 112.1 115.5)">RFGND</text>
<text x="114.6" y="115.5" transform="rotate(-90 114.6 115.5)">RFGND</text>
<text x="117.2" y="115.5" transform="rotate(-90 117.2 115.5)">RFGND</text>
<text x="119.7" y="115.5" transform="rotate(-90 119.7 115.5)">RFGND</text>
<text x="122.3" y="115.5" transform="rotate(-90 122.3 115.5)">RFGND</text>
<text x="124.8" y="115.5" transform="rotate(-90 124.8 115.5)">RFGND</text>
<text x="127.3" y="115.5" transform="rotate(-90 127.3 115.5)">RFGND</text>
<text x="129.9" y="115.5" transform="rotate(-90 129.9 115.5)">RFGND</text>
</g>
<g font-size="2.3" fill="#f00">
<text x="69.1" y="39.9">E7150_VDDO2 B10</text>
<text x="71.6" y="45">SDA_E7150</text>
<text x="71.6" y="47.6">SCL_E7150</text>
<text x="75.4" y="55.4">RCVRBAT B2</text>
<text x="75.4" y="57.9">RCVR0N</text>
<text x="75.4" y="63">RCVR1N</text>
<text x="75.4" y="60.5">RCVR0P</text>
<text x="75.4" y="65.5">RCVR1P</text>
<text x="152.8" y="63">Calibration</text>
<text x="241.6" y="68.1">RCVRBAT</text>
<text x="72.9" y="75.7">AI0</text>
<text x="72.9" y="78.2">AI1</text>
<text x="72.9" y="80.8">AI2</text>
<text x="72.9" y="83.3">AI3</text>
<text x="178.2" y="89.4">PCMin_E7150</text>
<text x="178.2" y="86.9">PCMSync_E7150</text>
<text x="241.6" y="84.4">E7150_VDDO2</text>
<text x="155.3" y="101.1">SWDIO</text>
<text x="227.6" y="98.3">SCL_E7150</text>
<text x="268.2" y="99.9">SCL_FPGA [4]</text>
<text x="155.3" y="103.6">SWCLK</text>
<text x="227.6" y="107.2">SDA_E7150</text>
<text x="268.2" y="108.7">SDA_FPGA [4]</text>
<text x="227.6" y="116.1">PCMSync_E7150</text>
<text x="268.2" y="117.6">PCMin_FPGA [4]</text>
<text x="227.6" y="125">PCMin_E7150</text>
<text x="268.2" y="126.5">PCMsync_FPGA</text>
<text x="287.5" y="126.5">[4]</text>
<text x="169.3" y="155.7">AI0</text>
<text x="76.7" y="160.7">Calibration</text>
<text x="169.3" y="160.7">AI1</text>
<text x="75.4" y="163.1">SCL_E7150</text>
<text x="75.4" y="165.6">SDA_E7150</text>
<text x="169.3" y="165.8">AI2</text>
<text x="169.3" y="170.9">AI3</text>
<text x="150.2" y="183.6">RCVR0N</text>
<text x="77.9" y="191.2">SWCLK</text>
<text x="150.2" y="186.1">RCVR0P</text>
<text x="150.2" y="188.7">RCVR1N</text>
<text x="150.2" y="191.2">RCVR1P</text>
<text x="77.9" y="193.7">SWDIO</text>
</g>
<g font-size="2">
<text x="31.7" y="1.9">5</text>
<text x="90" y="1.9">4</text>
<text x="148.3" y="1.9">3</text>
<text x="206.6" y="1.9">2</text>
<text x="264.9" y="1.9">1</text>
<text x=".7" y="29.7">D</text>
<text x="294.7" y="29.7">D</text>
<text x=".7" y="80.9">C</text>
<text x="294.7" y="80.9">C</text>
<text x=".7" y="132.1">B</text>
<text x="294.7" y="132.1">B</text>
<text x=".7" y="183.2">A</text>
<text x="294.7" y="183.2">A</text>
<text x="31.7" y="209.1">5</text>
<text x="90" y="209.1">4</text>
<text x="148.3" y="209.1">3</text>
<text x="206.6" y="209.1">2</text>
<text x="264.9" y="209.1">1</text>
<text x="286.5" y="206.6">of</text>
</g>
</svg>
